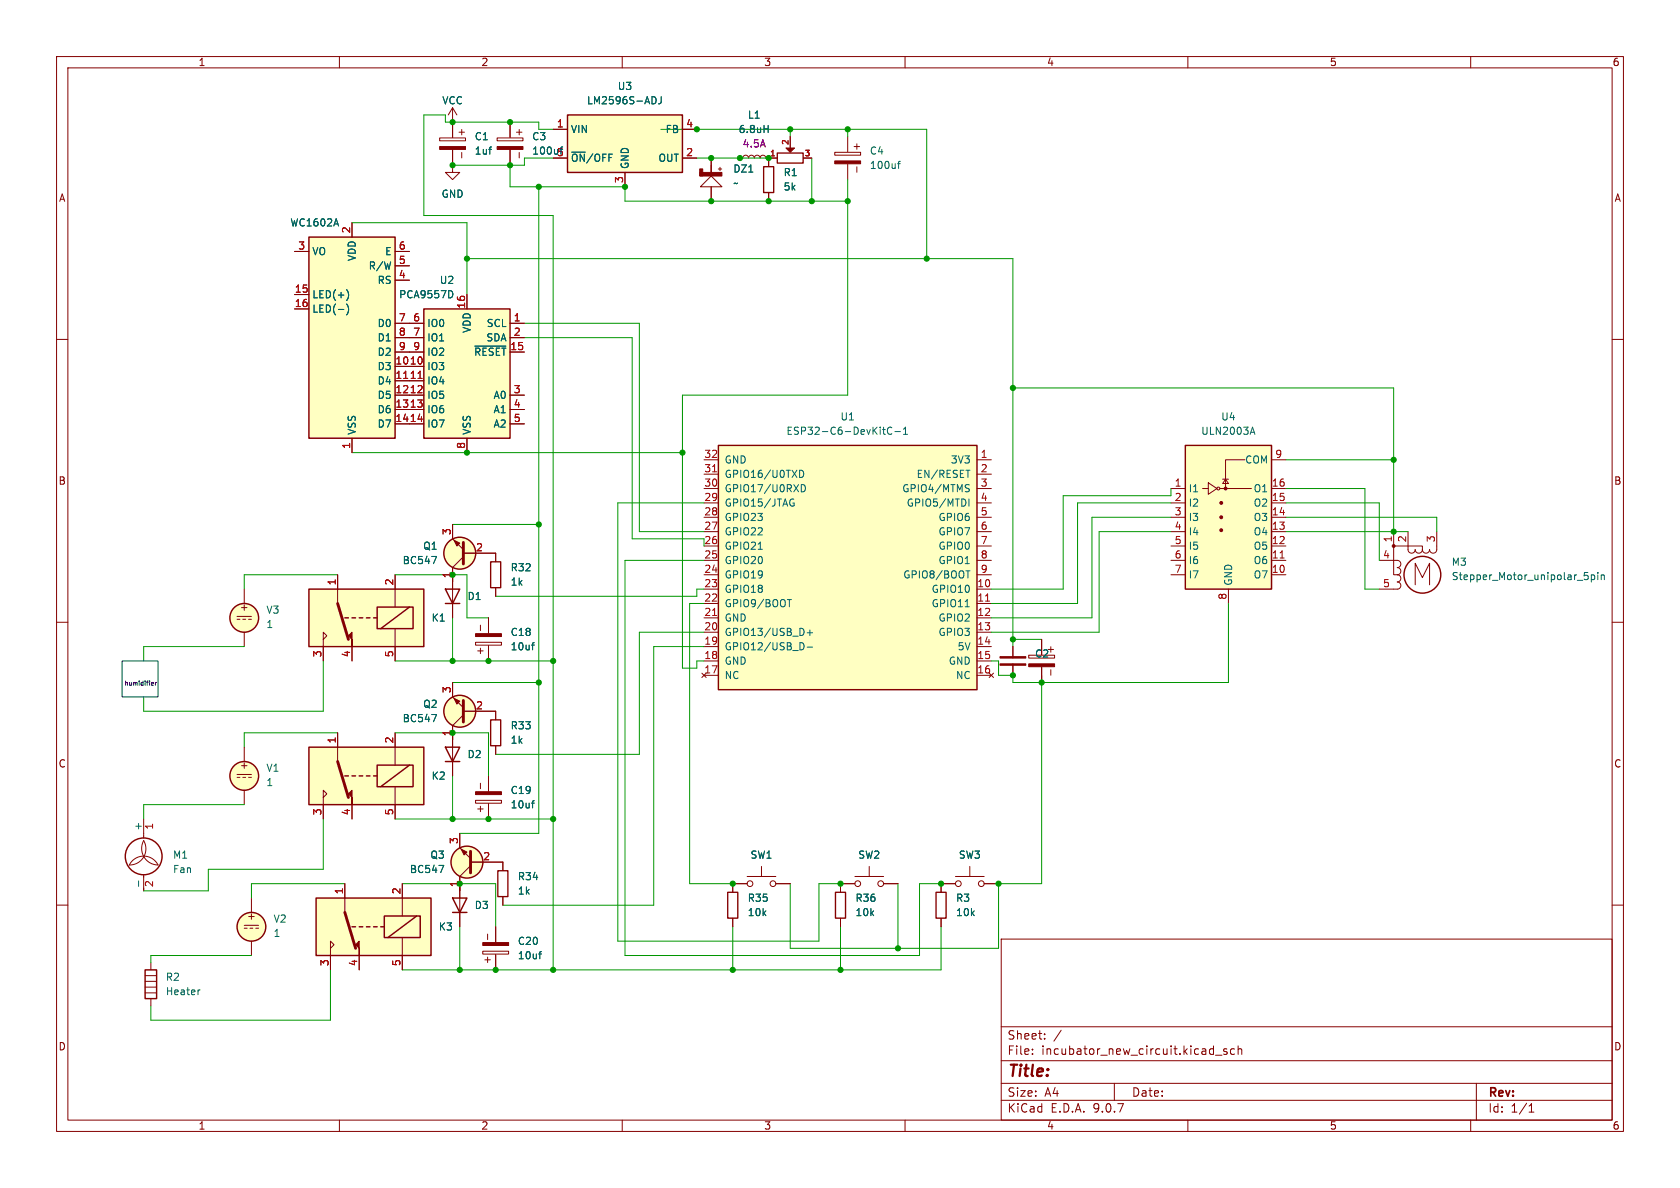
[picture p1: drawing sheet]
<svg xmlns="http://www.w3.org/2000/svg" width="297mm" height="210mm" viewBox="0 0 297 210" stroke-linecap="round" stroke-linejoin="round" font-family="sans-serif">
<g fill="none" stroke="#840000" stroke-width=".18">
<path d="M10 10h277v190h-277zM12 12h273v186h-273zM60 10v2M80 19.1l.8 1.2M80 19.1l-.8 1.2M80 19.1v5.2M110 10v2M160 10v2M210 10v2M260 10v2M77.7 24.4h4.6v.5h-4.6zM80 29.2v1.3h-1.3l1.3 1.3 1.3-1.3h-1.3"/>
<path d="M80 29.2h.1M80 26.5v2.7M81.6 26.9v1M147.6 26.9h4.5v.5h-4.5zM149.9 24.1v2.7M149.9 29.1v2.7M151.5 29.5v1M10 60h2M285 60h2M10 110h2M285 110h2M44.4 158.8v2.5"/>
<path d="M10 160h2M43.2 163.6h2.5M43.2 164.1h.5M44.2 164.1h.5M44.4 166.4v2.5M45.2 164.1h.5M177 166h108v32h-108zM285 160h2M60 198v2M110 198v2M160 198v2M177 194.5h108"/>
<path d="M177 191.5h108M177 187.5h108M177 181.5h108M182.5 186.3v.1M182.5 185.5v.1M184.7 183.6v.1M184.7 182.8v.1M187.6 182.1l-1.3 2M197 191.5v3M210 198v2M214.9 186.5h1.1M216.9 185.5l-.4-.1-.2 .2 .1 .2 .5 .2v.3h-.6"/>
<path d="M218.2 185.5l-.4-.1-.3 .3v.4l.2 .2h.5M218.9 185.5l.2-.1 .4 .1v.9M218.9 184.9v1.5M260 198v2M261 191.5v6.5M270.3 196.6h.9M270.3 195.5l.4-.4v1.5"/>
</g>
<circle cx="44.4" cy="163.8" r="2.54" fill="#ffffc2" stroke="#ffffc2" stroke-width=".18"/>
<circle cx="44.4" cy="163.8" r="2.54" fill="none" stroke="#840000" stroke-width=".25"/>
<g fill="#840000" stroke="#840000" stroke-width=".18">
<path d="M147.6 28.4h4.5v.6h-4.5z"/>
<path d="M77.7 25.9h4.6v.5h-4.6z"/>
</g>
<path d="M86.4 26.4h.5M86.8 26h.1M158.7 28.9h.5M159.2 28.5l-.3 .2v1.1" fill="none" stroke="#006464" stroke-width=".18"/>
<path d="M100.3 20.3h20.3v10.2h-20.3z" fill="#ffffc2"/>
<g fill="none" stroke="#840000" stroke-width=".25">
<path d="M100.3 20.3h20.3v10.2h-20.3zM25.7 171.5h2v5h-2z"/>
<circle cx="43.2" cy="109.2" r="2.54"/>
<circle cx="43.2" cy="137.2" r="2.54"/>
<circle cx="25.4" cy="151.4" r="3.3"/>
</g>
<g fill="none" stroke="#840000" stroke-width=".18">
<path d="M87.9 24.4h4.6v.5h-4.6zM90.2 21.6v2.7M90.2 26.5v2.7M91.8 26.9v1M97.8 22.9h2.5M97.8 27.9h2.5M110.5 30.5v2.5M120.6 22.9h2.6M120.6 27.9h2.6M130.8 27.9h.5l.2-.3 .3-.2 .4 .2 .1 .3 .2-.3 .3-.2 .4 .2 .1 .3 .2-.3 .4-.2 .3 .2 .2 .3 .1-.3 .4-.2 .3 .2 .2 .3h2M135.9 27.9v1.5M135.9 34.1v1.5"/>
<path d="M139.7 24.1v2M142 27.9h1.5M41.9 109h2.5M41.9 109.5h.5M42.9 109.5h.5M43.2 104.1v2.6M43.2 111.8v2.5M43.9 109.5h.5M41.9 136.9h2.5M41.9 137.4h.5M42.9 137.4h.5M43.2 132.1v2.5"/>
<path d="M43.2 139.7v2.5M43.9 137.4h.5M25.4 148.6a2.87 2.87 0 0 1-2.5 4.3 2.84 2.84 0 0 1 2.5-1.6 2.84 2.84 0 0 1 2.5 1.6 2.92 2.92 0 0 1-2.5-4.3zM25.4 144.8v3.3M25.4 154.6v2.9M151.1 154.9h5.1M151.1 156.2h-2.5v1.5M153.7 153.2v1.7M156.2 156.2h2.5M166.4 156.2v1.5M25.7 172.5h2M25.7 173.5h2"/>
<path d="M25.7 174.5h2M25.7 175.5h2M26.7 170.2v1.3M26.7 176.5v1.3M148.6 162.3v1.5M166.4 162.3v1.5"/>
<circle cx="151.6" cy="156.2" r=".51"/>
<circle cx="155.7" cy="156.2" r=".51"/>
</g>
<path d="M115.6 17.1a.68 .68 0 0 1 .4 .6 .68 .68 0 0 1-.4 .7M116.9 17.1v.9a.41 .41 0 0 1-.5 .4M135.1 22.8h.7M135.8 22.2v1.2M24.5 155.7v1M35.4 175l-.3 .1" fill="none" stroke="#006464" stroke-width=".18"/>
<path d="M135 29.5h1.8v4.5h-1.8zM137.4 27.1h4.6v1.7h-4.6zM147.7 157.7h1.8v4.6h-1.8zM165.5 157.7h1.8v4.6h-1.8z" fill="none" stroke="#840000" stroke-width=".24"/>
<g fill="#840000" stroke="#840000" stroke-width=".18">
<path d="M138.9 26.2h1.6l-.8 .7z"/>
<path d="M87.9 25.9h4.6v.5h-4.6z"/>
</g>
<g fill="#ffffc2" stroke="#ffffc2" stroke-width=".18">
<circle cx="43.2" cy="109.2" r="2.54"/>
<circle cx="43.2" cy="137.2" r="2.54"/>
</g>
<path d="M127 78.7h45.7v43.2h-45.7z" fill="#ffffc2"/>
<path d="M127 78.7h45.7v43.2h-45.7z" fill="none" stroke="#840000" stroke-width=".25"/>
<g fill="none" stroke="#840000" stroke-width=".18">
<path d="M124.5 83.8h2.5M124.5 81.3h2.5M124.5 86.4h2.5M124.5 88.9h2.5M124.5 91.4h2.5M124.5 94h2.5M124.5 96.5h2.5M124.5 99.1h2.5M172.7 83.8h2.6M172.7 81.3h2.6M172.7 86.4h2.6M172.7 88.9h2.6"/>
<path d="M172.7 91.4h2.6M172.7 94h2.6M172.7 96.5h2.6M172.7 99.1h2.6M124.1 119l.7 .8M124.5 114.3h2.5M124.5 101.6h2.5M124.5 104.1h2.5M124.5 106.7h2.5M124.5 109.2h2.5M124.5 111.8h2.5M124.5 116.8h2.5"/>
<path d="M124.5 119.4h2.5M124.8 119l-.7 .8M172.7 114.3h2.6M172.7 101.6h2.6M172.7 104.1h2.6M172.7 106.7h2.6M172.7 109.2h2.6M172.7 111.8h2.6M172.7 116.8h2.6M172.7 119.4h2.6M174.9 119l.7 .8M175.6 119l-.7 .8"/>
<path d="M179.1 114.3v2M179.1 117.4v2M132.1 154.9h5.1M132.1 156.2h-2.6v1.5M134.6 153.2v1.7M137.2 156.2h2.5M166.4 156.2h2.5M168.9 154.9h5.1M171.4 153.2v1.7M174 156.2h2.5M85.3 168.1h4.6v.6h-4.6zM86.2 165.1v1"/>
<path d="M87.6 163.8v2.7M87.6 168.8v2.7M129.5 162.3v1.5"/>
<circle cx="132.6" cy="156.2" r=".51"/>
<circle cx="136.7" cy="156.2" r=".51"/>
<circle cx="169.4" cy="156.2" r=".51"/>
<circle cx="173.5" cy="156.2" r=".51"/>
</g>
<g fill="none" stroke="#006464" stroke-width=".18">
<path d="M156 75.9h.5M156.2 75.5v1.1l.3 .2M157.7 75.6a.6 .6 0 0 0-.9 .5 .6 .6 0 0 0 .6 .7l.3-.1M158.2 76.3h1M159.7 76.8h.7M159.7 75.9l.4-.4v1.3M134 97.1h.8M139.8 88.3h.5M140.2 88.9h.2v.5l-.2 .1-.4-.1M141.4 83.1a.64 .64 0 0 1 .7 .7 .64 .64 0 0 1-.7 .6zM141.7 85.7a.64 .64 0 0 1 .7 .6 .64 .64 0 0 1-.7 .6zM170.8 83.1h.7"/>
<path d="M170.9 86.3l.3 .1 .2 .3-.3 .2h-.3M170.9 85.7h.5M171.3 88.2v1.3M139.2 106h.7M139.5 106v1.3M141.9 113.7l.2 .5-.2 .6M142.7 111.9h1M142.7 114.4h1M143.2 111.4v.9M170.6 107.3h.8M170.8 100.9h.7M171.1 100.9v1.3"/>
<path d="M95.2 168.6h.5M95.7 168.2l-.2 .1"/>
</g>
<path d="M126 83.4h.7M126 108.8h.7M174.2 106.3h.8" fill="none" stroke="#a90000" stroke-width=".18"/>
<g fill="#840000" stroke="#840000" stroke-width=".18">
<path d="M176.8 117.3h4.6v.3h-4.6z"/>
<path d="M176.8 116.1h4.6v.2h-4.6z"/>
<path d="M85.3 166.6h4.6v.5h-4.6z"/>
</g>
<path d="M128.7 157.7h1.7v4.6h-1.7z" fill="none" stroke="#840000" stroke-width=".24"/>
<path d="M55.9 158.8h20.3v10.1h-20.3z" fill="#ffffc2"/>
<path d="M87.6 125.7v1.5M87.6 131.9v1.5M61 156.2v5.1M71.1 156.2v5.7M81.3 147.3v2.6l1.9 1.9M83.2 153l-1.9 1.9v2.6M83.2 152.4h5.7M58.4 167.6l.7-.6-.7-.6v5.1M63.5 168.9v2.6M71.1 165.7v5.8" fill="none" stroke="#840000" stroke-width=".18"/>
<g fill="none" stroke="#840000" stroke-width=".25">
<path d="M55.9 158.8h20.3v10.1h-20.3zM62.2 163.8h.7M63.5 163.8h.6M64.8 163.8h.6M66 163.8h.7M67.3 163.8h.6M67.9 161.9h6.4v3.8h-6.4zM73.7 161.9l-5.1 3.8"/>
<circle cx="82.5" cy="152.4" r="2.82"/>
</g>
<path d="M83.2 150.5v3.8M61 161.3l1.9 6.3" fill="none" stroke="#840000" stroke-width=".51"/>
<g fill="#840000" stroke="#840000" stroke-width=".18">
<path d="M62.9 167l.6-.6v2.5v-1.3z"/>
<path d="M81.5 150.1l1 .5-.5 .5z"/>
</g>
<circle cx="82.5" cy="152.4" r="2.82" fill="#ffffc2" stroke="#ffffc2" stroke-width=".18"/>
<path d="M77.6 153h.8l-.5 1.2" fill="none" stroke="#006464" stroke-width=".18"/>
<path d="M86.7 127.3h1.8v4.5h-1.8z" fill="none" stroke="#840000" stroke-width=".24"/>
<path d="M54.6 132.1h20.3v10.1h-20.3z" fill="#ffffc2"/>
<g fill="none" stroke="#840000" stroke-width=".18">
<path d="M125.7 31.1l1.9 1.9h-3.8zM125.7 27.9v2.6M125.7 33v2.6M87.6 97.8v1.5M243.8 99.1h3.2a.64 .64 0 0 1 .7 .6 .64 .64 0 0 1-.7 .6 .63 .63 0 0 1 .7 .7 .63 .63 0 0 1-.7 .6M246.4 96.5v5.1h.6M246.4 96.5h5.1v.7M246.4 94v2.5M248.9 94v3.2a.64 .64 0 0 0 .7 .6 .64 .64 0 0 0 .6-.6 .64 .64 0 0 0 .6 .6 .64 .64 0 0 0 .7-.6M254 94v3.2a.64 .64 0 0 1-.6 .6 .64 .64 0 0 1-.7-.6 .64 .64 0 0 1-.6 .6 .64 .64 0 0 1-.6-.6M80 101.6v7.6M84.1 113.5h4.5v.5h-4.5z"/>
<path d="M84.9 110.5v1M86.4 109.2v2.7M86.4 114.1v2.7M87.6 103.9v1.5M243.8 104.1h3.2M247 101.6a.64 .64 0 0 1 .7 .6 .64 .64 0 0 1-.7 .7 .63 .63 0 0 1 .7 .6 .63 .63 0 0 1-.7 .6M250.2 103.4v-3.8l1.3 2.5 1.2-2.5v3.8M59.7 129.5v5.1M69.8 129.5v5.8M69.8 139.1v5.7M80 120.7v2.5l1.9 1.9M81.9 126.4l-1.9 1.9v8.9"/>
<path d="M81.9 125.7h5.7M84.9 138.5v.9M86.4 137.2v2.7M57.1 141l.7-.7-.7-.6v5.1M62.2 142.2v2.6M81.3 156.2v7.6M84.1 141.5h4.5v.5h-4.5zM86.4 142.1v2.7M88.9 152.4v1.5M88.9 158.5v1.5"/>
</g>
<g fill="none" stroke="#840000" stroke-width=".25">
<path d="M78.7 104.1h2.6l-1.3 2.6zM78.7 106.7h2.6M54.6 132.1h20.3v10.1h-20.3zM61 137.2h.6M62.2 137.2h.7M63.5 137.2h.6M64.8 137.2h.6M66 137.2h.7M66.7 135.3h6.3v3.8h-6.3zM72.4 135.3l-5.1 3.8M78.7 132.1h2.6l-1.3 2.5zM78.7 134.6h2.6"/>
<path d="M80 158.8h2.5l-1.2 2.5zM80 161.3h2.5"/>
<circle cx="251.5" cy="101.6" r="3.3"/>
<circle cx="81.3" cy="125.7" r="2.82"/>
</g>
<path d="M59.7 134.6l1.9 6.4M81.9 123.8v3.8" fill="none" stroke="#840000" stroke-width=".51"/>
<g fill="#840000" stroke="#840000" stroke-width=".18">
<path d="M61.6 140.3l.6-.6v2.5v-1.2z"/>
<path d="M80.3 123.4l1 .6-.5 .5z"/>
<path d="M123.7 29.9h.5v1.2h-.5z"/>
<path d="M123.7 30.5h3.9v.6h-3.9z"/>
<path d="M84.1 140h4.5v.5h-4.5z"/>
<path d="M84.1 112h4.5v.5h-4.5z"/>
<circle cx="246.4" cy="96.5" r=".25"/>
</g>
<circle cx="81.3" cy="125.7" r="2.82" fill="#ffffc2" stroke="#ffffc2" stroke-width=".18"/>
<g fill="none" stroke="#006464" stroke-width=".18">
<path d="M94 114h.5M94.5 113.6l-.3 .1M280.1 101.2h.6M280.2 101.7h.3l.3 .2-.1 .5-.5 .1M281.3 101.7l.4-.1 .2 .3-.1 .5h-.5M281.3 101.6v1.3M282.5 101.2v.1M282.5 101.6v.9M283.1 101.7l.2-.1 .3 .1v.8M283.1 101.6v.9M76.3 126.3h.9l-.6 1.3M94 142h.5"/>
<path d="M94.5 141.5l-.3 .1"/>
</g>
<path d="M86.7 99.3h1.8v4.6h-1.8zM88 153.9h1.8v4.6h-1.8z" fill="none" stroke="#840000" stroke-width=".24"/>
<path d="M54.6 104.1h20.3v10.2h-20.3z" fill="#ffffc2"/>
<path d="M80 92.7v2.6l1.9 1.9M81.9 98.4l-1.9 1.9v2.6M81.9 97.8h5.7M57.1 113l.7-.6-.7-.6v5M59.7 101.6v5.1M62.2 114.3v2.5M69.8 101.6v5.7M69.8 111.1v5.7" fill="none" stroke="#840000" stroke-width=".18"/>
<g fill="none" stroke="#840000" stroke-width=".25">
<path d="M54.6 104.1h20.3v10.2h-20.3zM61 109.2h.6M62.2 109.2h.7M63.5 109.2h.6M64.8 109.2h.6M66 109.2h.7M66.7 107.3h6.3v3.8h-6.3zM72.4 107.3l-5.1 3.8"/>
<circle cx="81.3" cy="97.8" r="2.82"/>
</g>
<path d="M81.9 95.9v3.8M59.7 106.7l1.9 6.3" fill="none" stroke="#840000" stroke-width=".51"/>
<g fill="#840000" stroke="#840000" stroke-width=".18">
<path d="M61.6 112.4l.6-.6v2.5v-1.3z"/>
<path d="M80.3 95.5l1 .5-.5 .5z"/>
</g>
<circle cx="81.3" cy="97.8" r="2.82" fill="#ffffc2" stroke="#ffffc2" stroke-width=".18"/>
<path d="M76.3 98.4h.9l-.6 1.2" fill="none" stroke="#006464" stroke-width=".18"/>
<path d="M54.6 41.9h15.2v35.6h-15.2z" fill="#ffffc2"/>
<path d="M54.6 41.9h15.2v35.6h-15.2z" fill="none" stroke="#840000" stroke-width=".25"/>
<g fill="none" stroke="#840000" stroke-width=".18">
<path d="M62.2 39.4v2.5M52.1 44.5h2.5M52.1 52.1h2.5M52.1 54.6h2.5M69.8 44.5h2.6M69.8 47h2.6M69.8 49.5h2.6M69.8 57.2h2.6M69.8 59.7h2.6M62.2 77.5v2.5M69.8 62.2h2.6M69.8 64.8h2.6"/>
<path d="M69.8 67.3h2.6M69.8 69.9h2.6M69.8 72.4h2.6M69.8 74.9h2.6M181.9 115.8h4.5v.5h-4.5zM184.1 113v2.7M184.1 118v2.7M185.8 118.4v1"/>
</g>
<path d="M71.4 66.9h.7" fill="none" stroke="#a90000" stroke-width=".18"/>
<path d="M61.3 51.2a1.46 1.46 0 0 1 0 1.9M61.3 53.7a1.46 1.46 0 0 1 0 2" fill="none" stroke="#006464" stroke-width=".18"/>
<path d="M181.9 117.3h4.5v.6h-4.5z" fill="#840000" stroke="#840000" stroke-width=".18"/>
<path d="M209.5 78.7h15.3v25.4h-15.3z" fill="#ffffc2"/>
<path d="M209.5 78.7h15.3v25.4h-15.3z" fill="none" stroke="#840000" stroke-width=".25"/>
<g fill="none" stroke="#840000" stroke-width=".18">
<path d="M207 86.4h2.5M207 88.9h2.5M207 91.4h2.5M207 94h2.5M207 96.5h2.5M207 99.1h2.5M212.6 86.4h1M213.6 85.3l1.5 1.1-1.5 1zM215.6 86.4h5.6M216.2 84.7h1M216.7 84.7l.5 .8h-1zM220.1 81.3h-3.4v5.1"/>
<path d="M224.8 86.4h2.5M224.8 88.9h2.5M224.8 91.4h2.5M224.8 94h2.5M224.8 96.5h2.5M224.8 99.1h2.5M224.8 81.3h2.5M207 101.6h2.5M217.2 104.1v2.6M224.8 101.6h2.5"/>
<circle cx="215.4" cy="86.4" r=".25"/>
</g>
<g fill="#840000" stroke="#840000" stroke-width=".18">
<circle cx="215.9" cy="88.9" r=".25"/>
<circle cx="215.9" cy="91.4" r=".25"/>
<circle cx="215.9" cy="93.7" r=".25"/>
<circle cx="216.7" cy="86.4" r=".25"/>
</g>
<path d="M226.3 98.6h.7" fill="none" stroke="#a90000" stroke-width=".18"/>
<path d="M221.1 76.4h.6M221.4 75.5l.5 1.3" fill="none" stroke="#006464" stroke-width=".18"/>
<path d="M74.9 54.6h15.3v22.9h-15.3z" fill="#ffffc2"/>
<path d="M74.9 54.6h15.3v22.9h-15.3z" fill="none" stroke="#840000" stroke-width=".25"/>
<g fill="none" stroke="#840000" stroke-width=".18">
<path d="M62.2 39.4v2.5M80 29.2h.1M80 21.6v2.7M80 26.5v2.7M90.2 21.6v2.7M90.2 26.5v2.7M97.8 22.9h2.5M97.8 27.9h2.5M110.5 30.5v2.5M120.6 22.9h2.6M120.6 27.9h2.6M125.7 27.9v2.6"/>
<path d="M125.7 33v2.6M130.8 27.9h.5M135.4 27.9h2M135.9 27.9v1.5M135.9 34.1v1.5M139.7 24.1v2M142 27.9h1.5M52.1 44.5h2.5M52.1 52.1h2.5M52.1 54.6h2.5M69.8 57.2h5.1M69.8 59.7h5.1"/>
<path d="M69.8 44.5h2.6M69.8 47h2.6M69.8 49.5h2.6M82.5 52.1v2.5M90.2 57.2h2.5M90.2 59.7h2.5M62.2 77.5v2.5M69.8 62.2h5.1M69.8 69.9h5.1M69.8 72.4h5.1M69.8 74.9h5.1M69.8 64.8h5.1"/>
<path d="M69.8 67.3h5.1M82.5 77.5v2.5M90.2 62.2h2.5M90.2 69.9h2.5M90.2 72.4h2.5M90.2 74.9h2.5M80 92.7v2.6M81.9 97.8h5.7v1.5M57.1 114.3v2.5M59.7 101.6v2.5M62.2 114.3v2.5M69.8 101.6v2.5"/>
<path d="M69.8 114.3v2.5M80 100.3v3.8M80 106.7v2.5M86.4 109.2v2.7M86.4 114.1v2.7M87.6 103.9v1.5M179.1 114.3v2M179.1 117.4v2M184.1 113v2.7M184.1 118v2.7M59.7 129.5v2.6M69.8 129.5v2.6"/>
<path d="M80 120.7v2.5M80 128.3v3.8M80 134.6v2.6M81.9 125.7h5.7v1.5M86.4 137.2v2.7M87.6 131.9v1.5M57.1 142.2v2.6M61 156.2v2.6M62.2 142.2v2.6M69.8 142.2v2.6M71.1 156.2v2.6M81.3 147.3v2.6"/>
<path d="M81.3 154.9v3.9M83.2 152.4h5.7v1.5M86.4 142.1v2.7M88.9 158.5v1.5M132.1 156.2h-2.6v1.5M137.2 156.2h2.5M151.1 156.2h-2.5v1.5M156.2 156.2h2.5M168.9 156.2h-2.5v1.5M174 156.2h2.5M58.4 168.9v2.6M63.5 168.9v2.6"/>
<path d="M71.1 168.9v2.6M81.3 161.3v2.5M87.6 163.8v2.7M87.6 168.8v2.7M129.5 162.3v1.5M148.6 162.3v1.5M166.4 162.3v1.5"/>
</g>
<g fill="none" stroke="#006464" stroke-width=".18">
<path d="M115.6 17.1a.68 .68 0 0 1 .4 .6 .68 .68 0 0 1-.4 .7M116.9 17.1v.9a.41 .41 0 0 1-.5 .4M86.4 26.4h.5M86.8 26h.1M135.1 22.8h.7M135.8 22.2v1.2M61.3 51.2a1.46 1.46 0 0 1 0 1.9M61.3 53.7a1.46 1.46 0 0 1 0 2M79.8 51.4l.3 .5-.3 .7M83.9 61.2h5.5M76.3 98.4h.9l-.6 1.2M94 114h.5"/>
<path d="M94.5 113.6l-.3 .1M76.3 126.3h.9l-.6 1.3M77.6 153h.8l-.5 1.2M94 142h.5M94.5 141.5l-.3 .1M95.2 168.6h.5M95.7 168.2l-.2 .1"/>
</g>
<path d="M71.4 66.9h.7M73.9 66.9h.7" fill="none" stroke="#a90000" stroke-width=".18"/>
<g fill="none" stroke="#009600" stroke-width=".18">
<path d="M62.2 39.4h20.3v12.7M90.2 29.2v3.8h20.3v2.6h39.4M95.2 33v114.3h-13.9M97.8 27.9h-5.1v1.3h-12.7M97.8 22.9h-2.6v-1.3h-16.5v-1.3h-3.8v17.8h22.9v133.4M116.8 22.9h47v22.8M123.2 27.9h12.7M139.7 22.9v1.2M143.5 27.9v7.7M149.9 22.9v1.2M149.9 31.8v38.1h-29.3v48.2h2.6v-1.3h1.3M82.5 45.7h96.6v68.6"/>
<path d="M92.7 57.2h20.3v36.8h11.5M92.7 59.7h19.1v35.6h12.7M179.1 68.6h67.3v25.4M62.2 80h58.4M80 92.7h15.2M124.5 99.1h-14v69.8h52.1v-12.7h3.8M124.5 88.9h-15.3v77.5h35.6v-10.2h3.8M207 91.4h-14v17.8h-17.7M207 94h-12.7v17.8h-19M207 86.4v1.2h-19v16.5h-12.7M207 88.9h-16.5v17.8h-15.2M227.3 86.4h14v17.7h2.5"/>
<path d="M227.3 88.9h16.5v10.2M227.3 94h21.6M227.3 91.4h26.7v2.6M227.3 81.3h19.1M43.2 114.3h-17.8v2.5M57.1 116.8v8.9h-31.7v-2.5M59.7 101.6h-16.5v2.5M69.8 101.6h12.7v7.6h3.9M69.8 116.8h28M80 101.6v1.3M80 109.2v7.6M124.5 104.1h-1.3v1.3h-35.6"/>
<path d="M124.5 106.7h-2.6v49.5h7.6M124.5 111.8h-11.5v21.6h-25.4M124.5 114.3h-8.9v45.7h-26.7M179.1 113h5M184.1 119.4v36.8h-7.6v11.4h-36.8v-11.4M217.2 106.7v14h-38.1v-1.3h-2.6v-2.6h-1.2M59.7 129.5h-16.5v2.6M69.8 129.5h16.6v7.7M80 120.7h15.2M80 129.5v1.3M80 137.2v7.6M43.2 142.2h-17.8v2.6"/>
<path d="M57.1 144.8v8.9h-20.3v3.8h-11.4M61 156.2h-16.6v2.6M69.8 144.8h28M71.1 156.2h16.5v7.6M81.3 156.2v1.3M158.7 156.2v11.4M44.4 168.9h-17.7v1.3M58.4 171.5v8.8h-31.7v-2.5M81.3 163.8v7.7M129.5 163.8v7.7M148.6 163.8v7.7M166.4 163.8v7.7h-95.3"/>
</g>
<path d="M21.6 116.8h6.3v6.4h-6.3zM26.8 121.1h.3M26.8 120.7l.2-.1 .1 .2-.3 .1M27.5 120.6v.5M27.7 120.6l-.2 .2" fill="none" stroke="#0000c2" stroke-width=".18"/>
<g fill="#009600" stroke="#009600" stroke-width=".18">
<circle cx="95.2" cy="120.7" r=".46"/>
<circle cx="86.4" cy="116.8" r=".46"/>
<circle cx="97.8" cy="116.8" r=".46"/>
<circle cx="95.2" cy="92.7" r=".46"/>
<circle cx="80" cy="101.6" r=".46"/>
<circle cx="120.6" cy="80" r=".46"/>
<circle cx="82.5" cy="80" r=".46"/>
<circle cx="95.2" cy="33" r=".46"/>
<circle cx="110.5" cy="33" r=".46"/>
<circle cx="90.2" cy="29.2" r=".46"/>
<circle cx="80" cy="29.2" r=".46"/>
<circle cx="82.5" cy="45.7" r=".46"/>
<circle cx="80" cy="21.6" r=".46"/>
<circle cx="90.2" cy="21.6" r=".46"/>
<circle cx="80" cy="116.8" r=".46"/>
<circle cx="86.4" cy="144.8" r=".46"/>
<circle cx="97.8" cy="144.8" r=".46"/>
<circle cx="80" cy="129.5" r=".46"/>
<circle cx="80" cy="144.8" r=".46"/>
<circle cx="81.3" cy="156.2" r=".46"/>
<circle cx="81.3" cy="171.5" r=".46"/>
<circle cx="87.6" cy="171.5" r=".46"/>
<circle cx="97.8" cy="171.5" r=".46"/>
<circle cx="129.5" cy="156.2" r=".46"/>
<circle cx="129.5" cy="171.5" r=".46"/>
<circle cx="139.7" cy="22.9" r=".46"/>
<circle cx="149.9" cy="22.9" r=".46"/>
<circle cx="149.9" cy="35.6" r=".46"/>
<circle cx="163.8" cy="45.7" r=".46"/>
<circle cx="143.5" cy="35.6" r=".46"/>
<circle cx="130.8" cy="27.9" r=".46"/>
<circle cx="135.9" cy="35.6" r=".46"/>
<circle cx="125.7" cy="27.9" r=".46"/>
<circle cx="123.2" cy="22.9" r=".46"/>
<circle cx="125.7" cy="35.6" r=".46"/>
<circle cx="135.9" cy="27.9" r=".46"/>
<circle cx="179.1" cy="119.4" r=".46"/>
<circle cx="148.6" cy="171.5" r=".46"/>
<circle cx="148.6" cy="156.2" r=".46"/>
<circle cx="158.7" cy="167.6" r=".46"/>
<circle cx="166.4" cy="156.2" r=".46"/>
<circle cx="176.5" cy="156.2" r=".46"/>
<circle cx="184.1" cy="120.7" r=".46"/>
<circle cx="179.1" cy="113" r=".46"/>
<circle cx="179.1" cy="68.6" r=".46"/>
<circle cx="246.4" cy="81.3" r=".46"/>
<circle cx="246.4" cy="94" r=".46"/>
</g>
<text font-size="2.8" fill="#840000" x="178" y="190.9">Title:</text>
<g font-size="2.1" fill="#840000">
<text x="178" y="184">Sheet:</text>
<text x="178" y="186.7">File:</text>
<text x="184.1" y="186.7">incubator_new_circuit.kicad_sch</text>
<text x="178" y="196.9">KiCad</text>
<text x="178" y="194.1">Size:</text>
<text x="184.7" y="194.1">A4</text>
<text x="185.7" y="196.9">E.D.A.</text>
<text x="193.3" y="196.9">9.0.7</text>
<text x="200" y="194.1">Date:</text>
<text x="263" y="194.3">Rev:</text>
<text x="263" y="196.9">Id:</text>
<text x="267.1" y="196.9">1/1</text>
</g>
<g font-size="1.8" fill="#840000">
<text x="35" y="11.9">1</text>
<text x="85" y="11.9">2</text>
<text x="135" y="11.9">3</text>
<text x="185" y="11.9">4</text>
<text x="235" y="11.9">5</text>
<text x="285" y="11.9">6</text>
<text x="82.4" y="24.3" transform="rotate(-90 82.4 24.3)">+</text>
<text x="92.6" y="24.3" transform="rotate(-90 92.6 24.3)">+</text>
<text x="152.2" y="26.8" transform="rotate(-90 152.2 26.8)">+</text>
<text x="10.3" y="35.9">A</text>
<text x="285.3" y="35.9">A</text>
<text x="10.3" y="85.9">B</text>
<text x="285.3" y="85.9">B</text>
<text x="42.3" y="108.2">+</text>
<text x="85.7" y="115.9" transform="rotate(-90 85.7 115.9)">+</text>
<text x="10.3" y="135.9">C</text>
<text x="42.3" y="136.1">+</text>
<text x="285.3" y="135.9">C</text>
<text x="85.7" y="143.9" transform="rotate(-90 85.7 143.9)">+</text>
<text x="43.6" y="162.8">+</text>
<text x="87" y="170.6" transform="rotate(-90 87 170.6)">+</text>
<text x="10.3" y="185.9">D</text>
<text x="285.3" y="185.9">D</text>
<text x="35" y="199.9">1</text>
<text x="85" y="199.9">2</text>
<text x="135" y="199.9">3</text>
<text x="185" y="199.9">4</text>
<text x="235" y="199.9">5</text>
<text x="285" y="199.9">6</text>
</g>
<g font-size="1.8" fill="#006464">
<text x="109.1" y="16.1">U3</text>
<text x="78.1" y="18.6">VCC</text>
<text x="100.8" y="23.7">VIN</text>
<text x="103.7" y="18.6">LM2596S-ADJ</text>
<text x="117.6" y="23.7">FB</text>
<text x="130.5" y="23.7">6.8uH</text>
<text x="132.1" y="21.2">L1</text>
<text x="83.8" y="25">C1</text>
<text x="83.8" y="27.5">1uf</text>
<text x="94" y="25">C3</text>
<text x="94" y="27.5">100uf5</text>
<text x="100.8" y="28.8">~{ON}/OFF</text>
<text x="111.4" y="30" transform="rotate(-90 111.4 30)">GND</text>
<text x="116.3" y="28.8">OUT</text>
<text x="153.7" y="27.5">C4</text>
<text x="78" y="35.2">GND</text>
<text x="129.5" y="33.2">~</text>
<text x="129.5" y="30.7">DZ1</text>
<text x="138.4" y="31.3">R1</text>
<text x="138.4" y="33.9">5k</text>
<text x="153.7" y="30.1">100uf</text>
<text x="51.2" y="40.2">WC1602A</text>
<text x="55.1" y="45.3">VO</text>
<text x="63.1" y="46.2" transform="rotate(-90 63.1 46.2)">VDD</text>
<text x="65.1" y="47.9">R/W</text>
<text x="68" y="45.3">E</text>
<text x="55.1" y="52.9">LED(+)</text>
<text x="66.7" y="50.4">RS</text>
<text x="70.5" y="52.9">PCA9557D</text>
<text x="77.7" y="50.4">U2</text>
<text x="55.1" y="55.5">LED(-)</text>
<text x="66.7" y="58">D0</text>
<text x="75.4" y="58">IO0</text>
<text x="83.4" y="58.9" transform="rotate(-90 83.4 58.9)">VDD</text>
<text x="86" y="58">SCL</text>
<text x="66.7" y="60.6">D1</text>
<text x="66.7" y="63.1">D2</text>
<text x="66.7" y="65.6">D3</text>
<text x="75.4" y="60.6">IO1</text>
<text x="75.4" y="63.1">IO2</text>
<text x="75.4" y="65.6">IO3</text>
<text x="83.7" y="63.1">~{RESET}</text>
<text x="85.9" y="60.6">SDA</text>
<text x="66.7" y="68.2">D4</text>
<text x="66.7" y="70.7">D5</text>
<text x="75.4" y="68.2">IO4</text>
<text x="75.4" y="70.7">IO5</text>
<text x="87.2" y="70.7">A0</text>
<text x="63.1" y="77" transform="rotate(-90 63.1 77)">VSS</text>
<text x="66.7" y="73.3">D6</text>
<text x="66.7" y="75.8">D7</text>
<text x="75.4" y="73.3">IO6</text>
<text x="75.4" y="75.8">IO7</text>
<text x="83.4" y="77" transform="rotate(-90 83.4 77)">VSS</text>
<text x="87.2" y="73.3">A1</text>
<text x="87.2" y="75.8">A2</text>
<text x="138.9" y="77.1">ESP32-C6-DevKitC-1</text>
<text x="148.5" y="74.5">U1</text>
<text x="212.3" y="77.1">ULN2003A</text>
<text x="215.8" y="74.5">U4</text>
<text x="128" y="82.1">GND</text>
<text x="168" y="82.1">3V3</text>
<text x="220" y="82.1">COM</text>
<text x="128" y="84.7">GPIO16/U0TXD</text>
<text x="128" y="87.2">GPIO17/U0RXD</text>
<text x="128" y="89.8">GPIO15/JTAG</text>
<text x="159.4" y="87.2">GPIO4/MTMS</text>
<text x="160.2" y="89.8">GPIO5/MTDI</text>
<text x="161.9" y="84.7">EN/RESET</text>
<text x="210.1" y="87.2">I1</text>
<text x="210.1" y="89.8">I2</text>
<text x="221.5" y="87.2">O1</text>
<text x="221.5" y="89.8">O2</text>
<text x="128" y="92.3">GPIO23</text>
<text x="128" y="94.8">GPIO22</text>
<text x="165.8" y="92.3">GPIO6</text>
<text x="165.8" y="94.8">GPIO7</text>
<text x="210.1" y="92.3">I3</text>
<text x="210.1" y="94.8">I4</text>
<text x="221.5" y="92.3">O3</text>
<text x="221.5" y="94.8">O4</text>
<text x="71.1" y="99.9">BC547</text>
<text x="74.7" y="97.4">Q1</text>
<text x="90.2" y="101.2">R32</text>
<text x="128" y="97.4">GPIO21</text>
<text x="128" y="99.9">GPIO20</text>
<text x="165.8" y="97.4">GPIO0</text>
<text x="165.8" y="99.9">GPIO1</text>
<text x="210.1" y="97.4">I5</text>
<text x="210.1" y="99.9">I6</text>
<text x="221.5" y="97.4">O5</text>
<text x="221.5" y="99.9">O6</text>
<text x="256.5" y="100.2">M3</text>
<text x="82.6" y="106.3">D1</text>
<text x="90.2" y="103.7">1k</text>
<text x="128" y="102.5">GPIO19</text>
<text x="128" y="105">GPIO18</text>
<text x="128" y="107.5">GPIO9/BOOT</text>
<text x="159.6" y="102.5">GPIO8/BOOT</text>
<text x="164.6" y="105">GPIO10</text>
<text x="164.6" y="107.5">GPIO11</text>
<text x="210.1" y="102.5">I7</text>
<text x="218" y="103.6" transform="rotate(-90 218 103.6)">GND</text>
<text x="221.5" y="102.5">O7</text>
<text x="256.5" y="102.8">Stepper_Motor_unipolar_5pin</text>
<text x="47" y="108.7">V3</text>
<text x="47" y="111.2">1</text>
<text x="76.2" y="110.1">K1</text>
<text x="90.2" y="112.6">C18</text>
<text x="128" y="110.1">GND</text>
<text x="128" y="112.6">GPIO13/USB_D+</text>
<text x="165.8" y="110.1">GPIO2</text>
<text x="165.8" y="112.6">GPIO3</text>
<text x="90.2" y="115.2">10uf</text>
<text x="128" y="115.2">GPIO12/USB_D-</text>
<text x="128" y="117.7">GND</text>
<text x="167.6" y="117.7">GND</text>
<text x="169.2" y="115.2">5V</text>
<text x="182.9" y="116.4">C2</text>
<text x="186.5" y="115.7" transform="rotate(-90 186.5 115.7)">+</text>
<text x="74.7" y="125.3">Q2</text>
<text x="128" y="120.2">NC</text>
<text x="168.9" y="120.2">NC</text>
<text x="71.1" y="127.9">BC547</text>
<text x="90.2" y="129.1">R33</text>
<text x="90.2" y="131.7">1k</text>
<text x="47" y="136.6">V1</text>
<text x="82.6" y="134.2">D2</text>
<text x="47" y="139.2">1</text>
<text x="76.2" y="138">K2</text>
<text x="90.2" y="143.1">10uf</text>
<text x="90.2" y="140.6">C19</text>
<text x="25.1" y="146.9" transform="rotate(-90 25.1 146.9)">+</text>
<text x="30.5" y="152">M1</text>
<text x="30.5" y="154.5">Fan</text>
<text x="72.4" y="154.5">BC547</text>
<text x="76" y="152">Q3</text>
<text x="91.4" y="155.8">R34</text>
<text x="132.6" y="152">SW1</text>
<text x="151.6" y="152">SW2</text>
<text x="169.4" y="152">SW3</text>
<text x="83.8" y="160.9">D3</text>
<text x="91.4" y="158.3">1k</text>
<text x="132.1" y="159.6">R35</text>
<text x="151.1" y="159.6">R36</text>
<text x="168.9" y="159.6">R3</text>
<text x="48.3" y="163.3">V2</text>
<text x="48.3" y="165.8">1</text>
<text x="77.5" y="164.7">K3</text>
<text x="91.4" y="167.2">C20</text>
<text x="132.1" y="162.2">10k</text>
<text x="151.1" y="162.2">10k</text>
<text x="168.9" y="162.2">10k</text>
<text x="29.2" y="173.6">R2</text>
<text x="91.4" y="169.8">10uf</text>
<text x="29.2" y="176.1">Heater</text>
</g>
<g font-size="1.8" fill="#a90000">
<text x="98.4" y="22.6">1</text>
<text x="121.2" y="22.6">4</text>
<text x="121.2" y="27.7">2</text>
<text x="110.2" y="32.5" transform="rotate(-90 110.2 32.5)">3</text>
<text x="62" y="41.3" transform="rotate(-90 62 41.3)">2</text>
<text x="52.6" y="44.2">3</text>
<text x="70.4" y="44.2">6</text>
<text x="70.4" y="46.7">5</text>
<text x="52" y="51.8">15</text>
<text x="70.4" y="49.3">4</text>
<text x="52" y="54.4">16</text>
<text x="70.4" y="56.9">7</text>
<text x="70.4" y="59.4">8</text>
<text x="73" y="56.9">6</text>
<text x="73" y="59.4">7</text>
<text x="82.3" y="54.7" transform="rotate(-90 82.3 54.7)">16</text>
<text x="90.7" y="56.9">1</text>
<text x="90.7" y="59.4">2</text>
<text x="69.8" y="64.5">10</text>
<text x="70.4" y="62">9</text>
<text x="72.3" y="64.5">10</text>
<text x="73" y="62">9</text>
<text x="90.1" y="62">15</text>
<text x="69.8" y="67.1">11</text>
<text x="69.8" y="69.6">12</text>
<text x="72.3" y="67.1">11</text>
<text x="72.3" y="69.6">12</text>
<text x="90.7" y="69.6">3</text>
<text x="69.8" y="72.1">13</text>
<text x="69.8" y="74.7">14</text>
<text x="72.3" y="72.1">13</text>
<text x="72.3" y="74.7">14</text>
<text x="90.7" y="72.1">4</text>
<text x="90.7" y="74.7">5</text>
<text x="62" y="79.4" transform="rotate(-90 62 79.4)">1</text>
<text x="82.3" y="79.4" transform="rotate(-90 82.3 79.4)">8</text>
<text x="124.4" y="81">32</text>
<text x="124.4" y="83.6">31</text>
<text x="173.3" y="83.6">2</text>
<text x="173.3" y="81">1</text>
<text x="225.4" y="81">9</text>
<text x="124.4" y="86.1">30</text>
<text x="124.4" y="88.6">29</text>
<text x="173.3" y="86.1">3</text>
<text x="173.3" y="88.6">4</text>
<text x="207.6" y="86.1">1</text>
<text x="207.6" y="88.6">2</text>
<text x="224.7" y="86.1">16</text>
<text x="224.7" y="88.6">15</text>
<text x="79.8" y="94.7" transform="rotate(-90 79.8 94.7)">3</text>
<text x="124.4" y="91.2">28</text>
<text x="124.4" y="93.7">27</text>
<text x="173.3" y="91.2">5</text>
<text x="173.3" y="93.7">6</text>
<text x="207.6" y="91.2">3</text>
<text x="207.6" y="93.7">4</text>
<text x="224.7" y="91.2">14</text>
<text x="224.7" y="93.7">13</text>
<text x="246.1" y="96" transform="rotate(-90 246.1 96)">1</text>
<text x="248.7" y="96" transform="rotate(-90 248.7 96)">2</text>
<text x="253.7" y="96" transform="rotate(-90 253.7 96)">3</text>
<text x="84.1" y="97.5">2</text>
<text x="124.4" y="98.8">25</text>
<text x="124.4" y="101.3">24</text>
<text x="173.3" y="96.3">7</text>
<text x="173.3" y="98.8">8</text>
<text x="173.3" y="101.3">9</text>
<text x="207.6" y="96.3">5</text>
<text x="207.6" y="98.8">6</text>
<text x="207.6" y="101.3">7</text>
<text x="224.7" y="96.3">12</text>
<text x="224.7" y="98.8">11</text>
<text x="224.7" y="101.3">10</text>
<text x="244.4" y="98.8">4</text>
<text x="59.4" y="103.6" transform="rotate(-90 59.4 103.6)">1</text>
<text x="69.6" y="103.6" transform="rotate(-90 69.6 103.6)">2</text>
<text x="79.8" y="102.3" transform="rotate(-90 79.8 102.3)">1</text>
<text x="124.4" y="103.9">23</text>
<text x="124.4" y="106.4">22</text>
<text x="172.7" y="103.9">10</text>
<text x="172.7" y="106.4">11</text>
<text x="216.9" y="106.1" transform="rotate(-90 216.9 106.1)">8</text>
<text x="244.4" y="103.9">5</text>
<text x="124.4" y="109">21</text>
<text x="124.4" y="111.5">20</text>
<text x="172.7" y="109">12</text>
<text x="172.7" y="111.5">13</text>
<text x="56.9" y="116.3" transform="rotate(-90 56.9 116.3)">3</text>
<text x="62" y="116.3" transform="rotate(-90 62 116.3)">4</text>
<text x="69.6" y="116.3" transform="rotate(-90 69.6 116.3)">5</text>
<text x="124.4" y="114">19</text>
<text x="124.4" y="116.6">18</text>
<text x="124.4" y="119.1">17</text>
<text x="172.7" y="114">14</text>
<text x="172.7" y="116.6">15</text>
<text x="172.7" y="119.1">16</text>
<text x="79.8" y="122.6" transform="rotate(-90 79.8 122.6)">3</text>
<text x="84.1" y="125.5">2</text>
<text x="59.4" y="131.5" transform="rotate(-90 59.4 131.5)">1</text>
<text x="69.6" y="131.5" transform="rotate(-90 69.6 131.5)">2</text>
<text x="79.8" y="130.2" transform="rotate(-90 79.8 130.2)">1</text>
<text x="27.4" y="146.8" transform="rotate(-90 27.4 146.8)">1</text>
<text x="56.9" y="144.2" transform="rotate(-90 56.9 144.2)">3</text>
<text x="62" y="144.2" transform="rotate(-90 62 144.2)">4</text>
<text x="69.6" y="144.2" transform="rotate(-90 69.6 144.2)">5</text>
<text x="81" y="149.3" transform="rotate(-90 81 149.3)">3</text>
<text x="85.3" y="152.1">2</text>
<text x="27.4" y="156.9" transform="rotate(-90 27.4 156.9)">2</text>
<text x="60.7" y="158.2" transform="rotate(-90 60.7 158.2)">1</text>
<text x="70.9" y="158.2" transform="rotate(-90 70.9 158.2)">2</text>
<text x="81" y="156.9" transform="rotate(-90 81 156.9)">1</text>
<text x="58.2" y="170.9" transform="rotate(-90 58.2 170.9)">3</text>
<text x="63.2" y="170.9" transform="rotate(-90 63.2 170.9)">4</text>
<text x="70.9" y="170.9" transform="rotate(-90 70.9 170.9)">5</text>
</g>
<text font-size="1.8" fill="#840084" x="131.2" y="26.3">4.5A</text>
<text font-size="1.8" fill="#009600" x="124.4" y="96.3">26</text>
<g font-size="1.4" fill="#a90000">
<text x="136" y="27.7">1</text>
<text x="139.4" y="25.7" transform="rotate(-90 139.4 25.7)">2</text>
<text x="142.2" y="27.7">3</text>
</g>
<text font-size="1.1" fill="#840000" x="127.9" y="30.5" transform="rotate(-90 127.9 30.5)">+</text>
<text font-size="1.1" fill="#0000c2" x="21.9" y="121.4">humidifier</text>
</svg>
